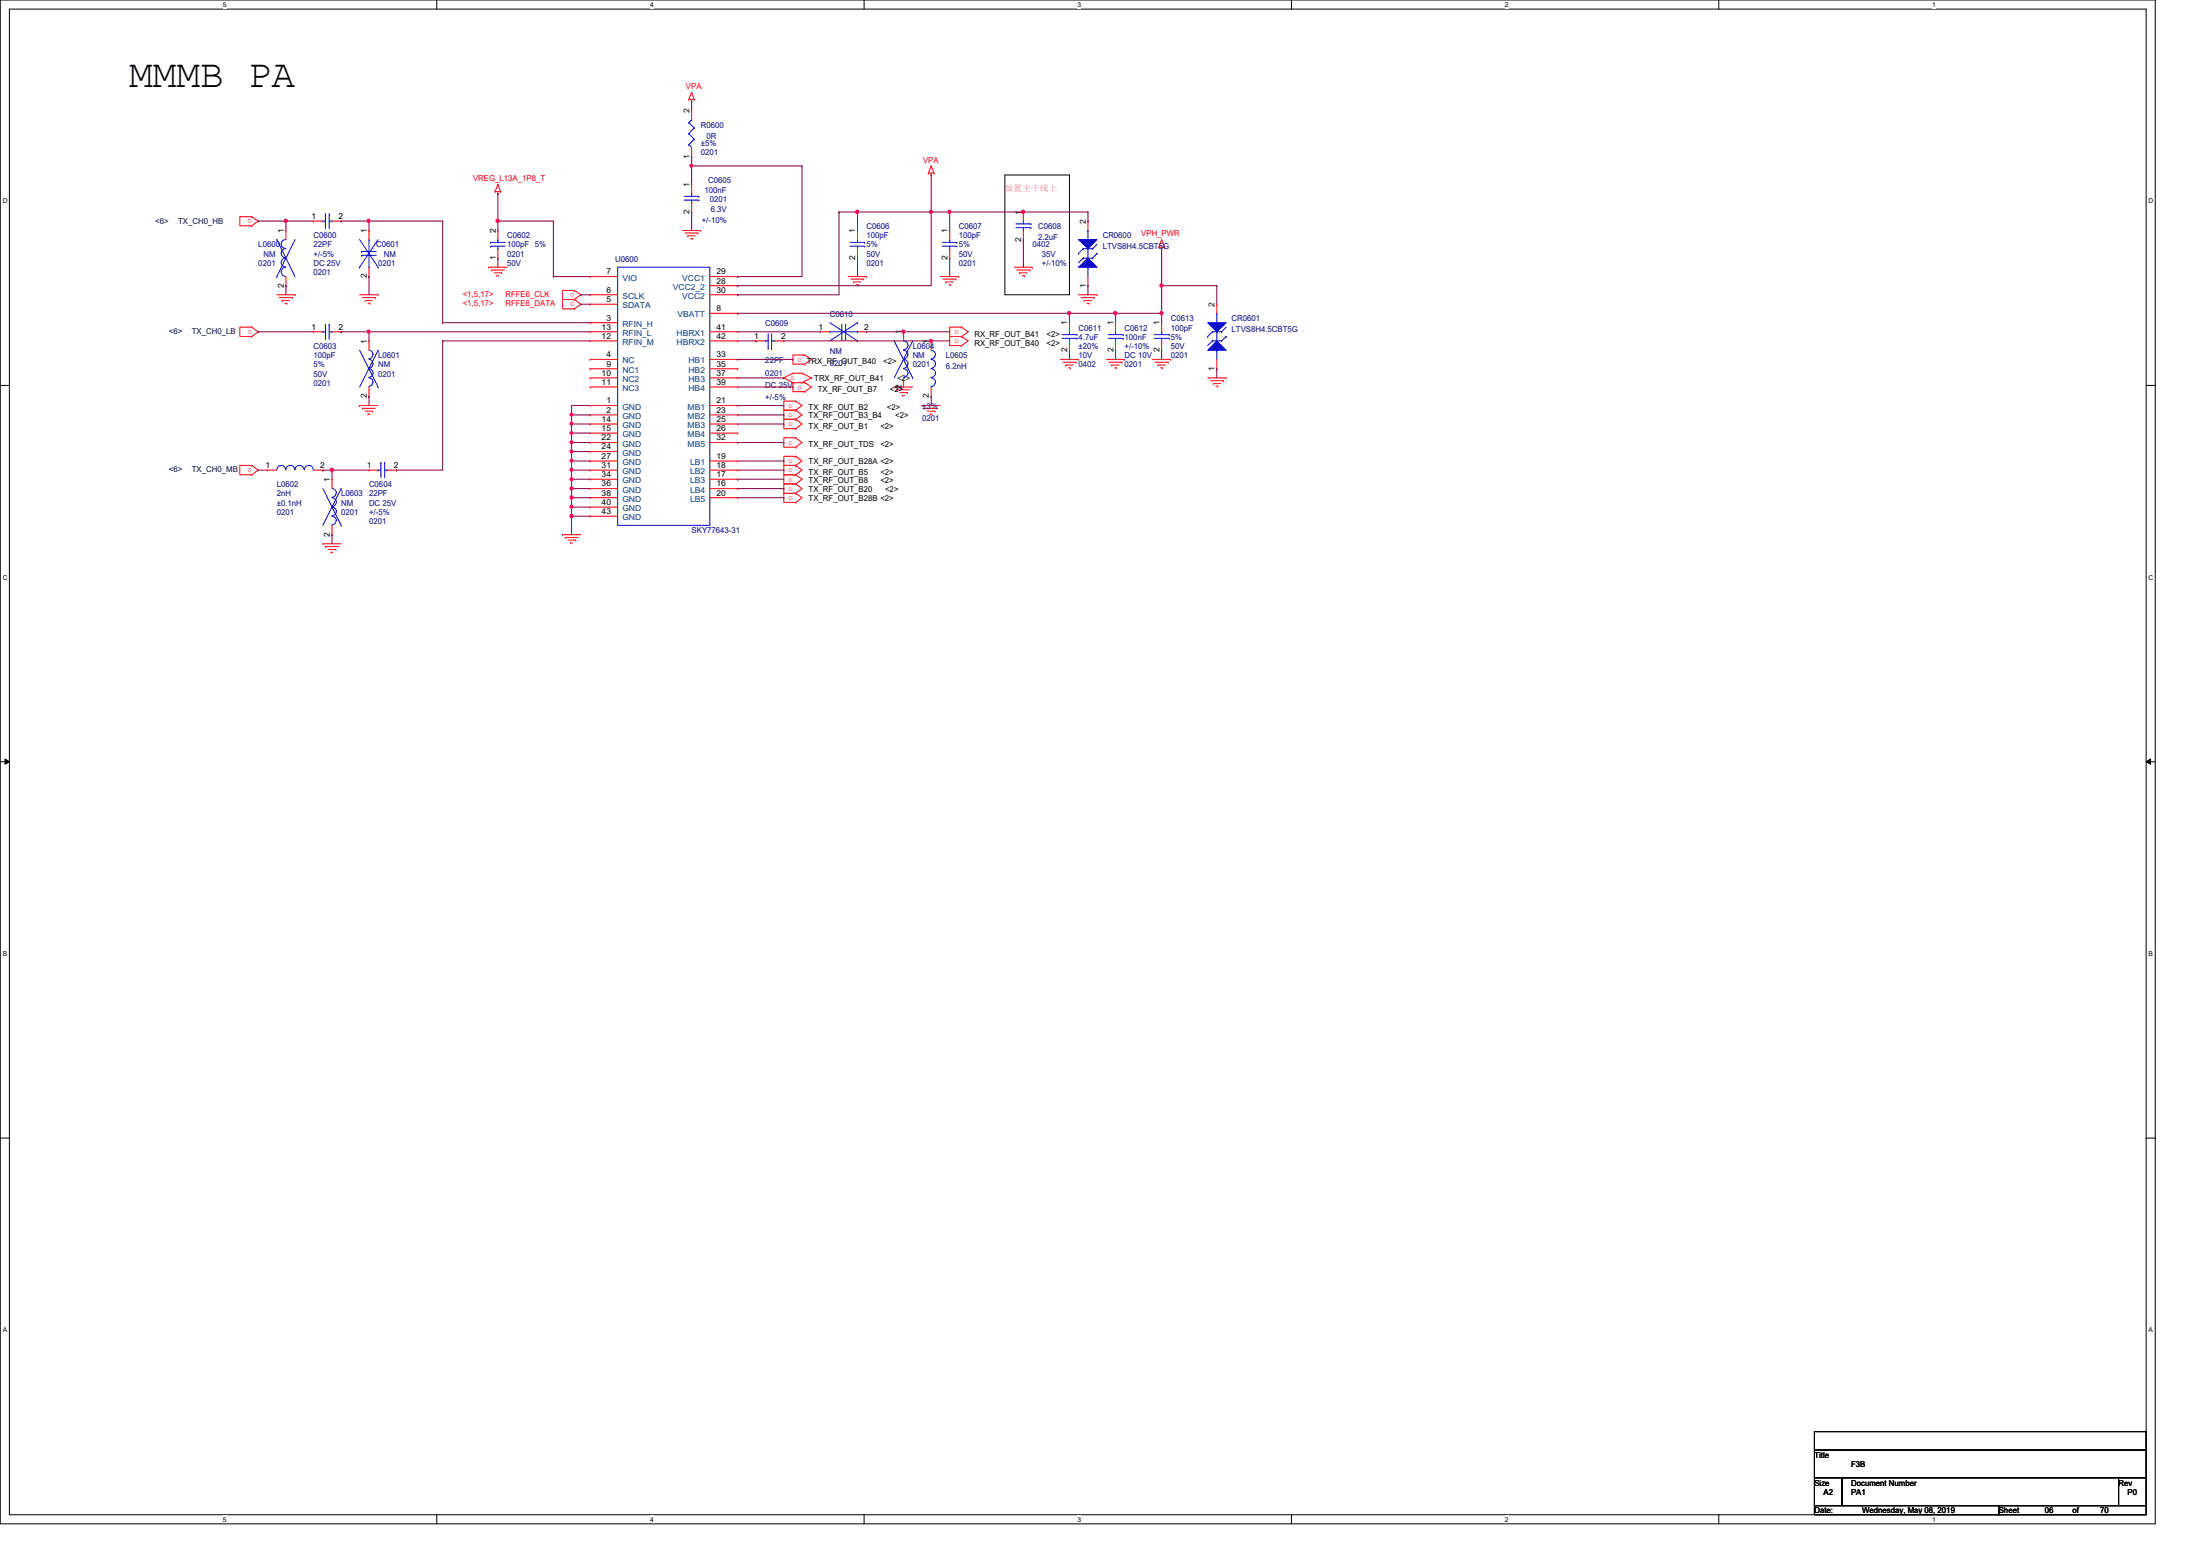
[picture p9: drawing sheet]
<svg xmlns="http://www.w3.org/2000/svg" width="297mm" height="210mm" viewBox="0 0 297 210" stroke-linecap="round" stroke-linejoin="round" font-family="sans-serif">
<path d="M0 0h291v205.7h-291zM1.3 1.2h288.5v203.3h-288.5z" fill="none" stroke="#000" stroke-width=".14"/>
<g fill="#fff">
<path d="M30.1 .1h.5v1h-.5z"/>
<path d="M30.1 204.6h.5v1h-.5z"/>
</g>
<path d="M59 0v1.2M59 204.5v1.2" fill="none" stroke="#000" stroke-width=".14"/>
<g fill="#fff">
<path d="M87.8 .1h.5v1h-.5z"/>
<path d="M87.8 204.6h.5v1h-.5z"/>
</g>
<path d="M116.7 0v1.2M116.7 204.5v1.2" fill="none" stroke="#000" stroke-width=".14"/>
<g fill="#fff">
<path d="M145.5 .1h.5v1h-.5z"/>
<path d="M145.5 204.6h.5v1h-.5z"/>
</g>
<path d="M174.4 0v1.2M174.4 204.5v1.2" fill="none" stroke="#000" stroke-width=".14"/>
<g fill="#fff">
<path d="M203.2 .1h.5v1h-.5z"/>
<path d="M203.2 204.6h.5v1h-.5z"/>
</g>
<path d="M232.1 0v1.2M232.1 204.5v1.2" fill="none" stroke="#000" stroke-width=".14"/>
<g fill="#fff">
<path d="M260.9 .1h.5v1h-.5z"/>
<path d="M260.9 204.6h.5v1h-.5z"/>
<path d="M.4 26.6h.6v1h-.6z"/>
<path d="M290.1 26.6h.6v1h-.6z"/>
<path d="M.4 77.4h.6v1h-.6z"/>
<path d="M290.1 77.4h.6v1h-.6z"/>
</g>
<path d="M0 52h1.3M289.8 52h1.2" fill="none" stroke="#000" stroke-width=".14"/>
<g fill="#fff">
<path d="M.4 128.2h.6v1h-.6z"/>
<path d="M290.1 128.2h.6v1h-.6z"/>
</g>
<path d="M0 102.8h1.3M.7 102.4l.6 .4-.6 .4zM289.8 102.8l.6-.4v.8zM289.8 102.8h1.2" fill="none" stroke="#000" stroke-width=".14"/>
<path d="M.7 102.4l.6 .4-.6 .4zM289.8 102.8l.6-.4v.8z" fill="#000"/>
<g fill="#fff">
<path d="M.4 179h.5v1h-.5z"/>
<path d="M290.1 179h.6v1h-.6z"/>
</g>
<path d="M135.7 23.6h8.7v16.2h-8.7zM0 153.6h1.3M289.8 153.6h1.2M245 193.3h44.8v2.4h-44.8zM245 195.7h44.8v3.8h-44.8zM245 199.5h3.7v3.7h-3.7zM248.7 199.5h37.3v3.7h-37.3zM286 199.5h3.8v3.7h-3.8zM245 203.2h24.9v1.3h-24.9zM269.9 203.2h19.9v1.3h-19.9z" fill="none" stroke="#000" stroke-width=".14"/>
<g fill="none" stroke="#f00" stroke-width=".14">
<path d="M93 13.4h.1M93 13.4h.7M93.4 13.7h.1M93.4 12.4h.1M93.4 13.4v.3M93.4 12.4l-.4 1M93.4 12.4l.3 1M93.7 13.4h.1M34 30.5h.1M34 29.3h.1M34 29.3h-1.6v1.2h1.6M34 29.3l.9 .5-.9 .7"/>
<path d="M37.4 39.8h2.4M39.8 39.8h.1M48.6 39.8h2.5M49.8 31.1h.1M49.8 37.3h.1M49.8 31.1v1.2M49.8 36.1v1.2M51.1 39.8h.1M66 36.1h.1M66 36.1h2.5M66.4 36.4h.1M66.4 36.4h1.7"/>
<path d="M66.7 36.8h1M66.8 25.9h.1M66.8 25.9h.8M67.1 37.2h.1M67.1 37.2h.2M67.2 26.1h.1M67.2 24.9h.1M67.2 25.9v.2M67.2 24.9l.4 1M67.2 24.9l-.4 1M67.6 25.9h.1M67.7 36.8h.1"/>
<path d="M77.6 39.2h.1M77.6 39.2h-1.7v1.2h1.7M77.6 39.2l.8 .6-.8 .6M92.1 31.1h2.5M92.5 31.5h1.7M92.9 31.8h.1M92.9 31.8h.9M93.3 32.2h.2M93.5 32.2h.1M94.2 31.5h.1M94.6 31.1h.1M114.5 37.3h2.5"/>
<path d="M114.9 37.7h1.7M115.3 38.1h.1M115.3 38.1h1M115.7 38.4h.2M115.9 38.4h.1M116.6 37.7h.1M117 37.3h.1M125.3 23.4h.1M125.3 23.4h.8M125.7 23.6h.1M125.7 22.4h.1M125.7 23.4v.2"/>
<path d="M125.7 22.4l.4 1M125.7 22.4l-.4 1M126.1 23.4h.1M127 37.3h2.5M127.3 37.7h1.8M127.7 38.1h.1M127.7 38.1h1M128.1 38.4h.3M128.4 38.4h.1M129.1 37.7h.1M129.5 37.3h.1M136.9 36.1h2.5"/>
<path d="M137.3 36.4h1.8M137.7 36.8h.1M137.7 36.8h1M138 37.2h.3M138.3 37.2h.1M139.1 36.4h.1M139.4 36.1h.1M145.6 39.8h2.5M148.1 39.8h.1M156.5 33.4h.1M156.5 33.4h.7M156.8 33.6h.1"/>
<path d="M156.8 32.3h.1M156.8 33.4v.2M156.8 32.3l.4 1.1M156.8 32.3l-.3 1.1M157.2 33.4h.1M34 45.4h.1M34 44.2h.1M34 44.2h-1.6v1.2h1.6M34 44.2l.9 .6-.9 .6M37.7 40.2h1.8M38.1 40.6h.1M38.1 40.6h1"/>
<path d="M38.5 40.9h.2M38.7 40.9h.1M39.5 40.2h.1M48.6 54.7h.1M48.6 54.7h2.5M48.9 55.1h.1M48.9 40.2h1.8M48.9 55.1h1.8M49.3 40.6h.1M49.3 40.6h1M49.3 55.5h1M49.7 55.9h.1"/>
<path d="M49.7 40.9h.2M49.7 55.9h.2M49.9 40.9h.1M50.3 55.5h.1M50.7 40.2h.1M77.6 40.4h.1M77.6 41.7h.1M77.6 40.4h-1.7v1.3h1.7M77.6 40.4l.8 .7-.8 .6M105.8 51h.1M105.8 51l1.3 .6M107.1 50.4h.1"/>
<path d="M107.1 51.6h.1M107.1 50.4l-1.3 .6M107.1 50.4h1.2M107.1 51.6h1.2M107.4 56.6h.1M107.4 57.9h.1M107.4 56.6h-1.6v1.3h1.6M107.4 55.4h.1M107.4 55.4h-1.6v1.2h1.6M107.4 59.1h.1M107.4 59.1h-1.6v1.3h1.6M107.4 54.1h.1"/>
<path d="M107.4 54.1h-1.6v1.3h1.6M107.4 56.6l.9 .6-.9 .7M107.4 55.4l.9 .6-.9 .6M107.4 59.1l.9 .6-.9 .7M107.4 54.1l.9 .6-.9 .7M108.3 50.4h.1M108.3 51.6h.1M108.3 50.4l1.3 .6M108.7 47.9h.1M108.7 49.1h.1M108.7 47.9h-1.6v1.2h1.6M108.7 51.6h.1"/>
<path d="M108.7 52.9h.1M108.7 51.6h-1.6v1.3h1.6M108.7 47.9l.9 .6-.9 .6M108.7 51.6l.9 .6-.9 .7M109.6 51h.1M109.6 51l-1.3 .6M120.7 52.2h.1M120.7 52.2h2.5M121.1 52.6h.1M121.1 52.6h1.7M121.5 53h1M121.9 53.4h.1"/>
<path d="M121.9 53.4h.2M122.5 53h.1M124.5 54.7h.1M124.5 54.7h2.5M124.8 55.1h.1M124.8 55.1h1.8M125.2 55.5h1M125.6 55.9h.1M125.6 55.9h.3M125.7 46h.1M125.7 53.5h.1M125.7 46v1.3"/>
<path d="M125.7 52.2v1.3M126.2 55.5h.1M129.8 44.2h.1M129.8 45.4h.1M129.8 44.2h-1.6v1.2h1.6M129.8 46.7h.1M129.8 45.4h-1.6v1.3h1.6M129.8 44.2l.9 .6-.9 .6M129.8 45.4l.9 .6-.9 .7M143.2 48.5h2.4M143.5 48.9h1.8M143.9 49.3h.1"/>
<path d="M143.9 49.3h1M144.3 49.7h.2M144.4 43.6h.1M144.4 47.3h.1M144.4 43.6v1.2M144.4 46v1.3M144.5 49.7h.1M145.3 48.9h.1M145.6 48.5h.1M146 40.2h1.7M146.4 40.6h.1M146.4 40.6h1"/>
<path d="M146.8 40.9h.2M147 40.9h.1M147.7 40.2h.1M149.4 48.5h2.4M149.7 48.9h1.8M150.1 49.3h.1M150.1 49.3h1M150.5 49.7h.2M150.6 43.6h.1M150.6 47.3h.1M150.6 43.6v1.2M150.6 46v1.3"/>
<path d="M150.7 49.7h.1M151.5 48.9h.1M151.8 48.5h.1M155.6 48.5h2.5M156 48.9h1.7M156.3 49.3h.1M156.3 49.3h1M156.7 49.7h.3M157 49.7h.1M157.7 48.9h.1M158.1 48.5h.1M163.1 51h2.5"/>
<path d="M163.4 51.4h1.8M163.8 51.8h.1M163.8 51.8h1M164.2 52.1h.2M164.4 52.1h.1M165.2 51.4h.1M165.6 51h.1M34 64.1h.1M34 62.8h.1M34 62.8h-1.6v1.3h1.6M34 62.8l.9 .7-.9 .6M43.6 73.4h.1"/>
<path d="M43.6 73.4h2.5M43.9 73.8h.1M43.9 73.8h1.8M44.3 74.2h1M44.7 74.5h.1M44.7 74.5h.3M44.8 64.7h.1M44.8 72.2h.1M44.8 64.7v1.3M44.8 70.9v1.3M45.3 74.2h.1M75.9 72.2h.1"/>
<path d="M75.9 72.2h2.5M76.3 72.6h.1M76.3 72.6h1.8M76.7 72.9h1M77 73.3h.1M77 73.3h.3M77.7 72.9h.1M107.4 66.6h.1M107.4 67.8h.1M107.4 66.6h-1.6v1.2h1.6M107.4 65.3h.1M107.4 65.3h-1.6v1.3h1.6"/>
<path d="M107.4 62.8h.1M107.4 64.1h.1M107.4 62.8h-1.6v1.3h1.6M107.4 60.4h.1M107.4 61.6h.1M107.4 61.6h-1.6v1.2h1.6M107.4 64.1h-1.6v1.2h1.6M107.4 66.6l.9 .6-.9 .6M107.4 65.3l.9 .7-.9 .6M107.4 62.8l.9 .7-.9 .6M107.4 61.6l.9 .6-.9 .6M107.4 64.1l.9 .6-.9 .6"/>
</g>
<g fill="none" stroke="#00f" stroke-width=".14">
<path d="M48.6 36.1h.1M48.6 32.3l2.5 3.8M48.8 34h.1M48.8 34.5h.1M48.8 34h2M48.8 34.5h2M49.8 32.3h.1M49.8 36.1h.1M49.8 32.3v1.7M49.8 34.5v1.6M51.1 36.1h.1M51.1 32.3l-2.5 3.8"/>
<path d="M125.7 47.3a.58 .58 0 0 1 .6 .5 .58 .58 0 0 1-.4 .6l-.2 .1M125.7 48.5a.61 .61 0 0 1 .6 .6 .61 .61 0 0 1-.6 .6M125.7 49.8a.59 .59 0 0 1 .6 .6 .59 .59 0 0 1-.6 .6M125.7 51a.58 .58 0 0 1 .6 .5 .58 .58 0 0 1-.4 .6l-.2 .1M143.4 45.2h2M143.4 45.7h2M144.4 44.8h.1M144.4 46h.1M144.4 44.8v.4M144.4 45.7v.3M145.4 45.2h.1M145.4 45.7h.1"/>
<path d="M149.6 45.2h2M149.6 45.7h2M150.6 44.8h.1M150.6 46h.1M150.6 44.8v.4M150.6 45.7v.3M151.6 45.2h.1M151.6 45.7h.1M43.6 66l2.5 4.9M44.8 66a.58 .58 0 0 1 .6 .4 .58 .58 0 0 1-.4 .7h-.2M44.8 67.2a.61 .61 0 0 1 .6 .6 .61 .61 0 0 1-.6 .6M44.8 68.5a.59 .59 0 0 1 .6 .6 .59 .59 0 0 1-.6 .5"/>
<path d="M44.8 69.7a.58 .58 0 0 1 .6 .5 .58 .58 0 0 1-.4 .6l-.2 .1M46.1 66h.1M46.1 70.9h.1M46.1 66l-2.5 4.9"/>
</g>
<path d="M164.3 46l1.3 1.3h-2.5z" fill="#00f"/>
<path d="M163.7 46h.1M163.7 46l-.6 .7M163.7 46h1.2M164.3 46l1.3 1.3h-2.5zM164.3 47.3h.1M164.3 44.8h.1M164.3 44.8v1.2M164.3 47.3v1.2M164.9 46h.1M165.6 45.4h.1M165.6 45.4l-.7 .6" fill="none" stroke="#00f" stroke-width=".14"/>
<path d="M163.1 43.6h2.5l-1.3 1.2z" fill="#00f"/>
<g fill="none" stroke="#00f" stroke-width=".14">
<path d="M93 19.5h.1M93 18h.1M93 16.6h.1M93 19.5l.4 .4M93 18l.7 .8M93 16.6l.7 .7M93.4 16.2h.1M93.4 16.2l-.4 .4M93.7 18.8h.1M93.7 17.3h.1M93.7 18.8l-.7 .7M93.7 17.3l-.7 .7"/>
<path d="M37.4 32.3h.1M37.4 37.3h.1M37.4 32.3l2.4 5M38.6 32.3a.59 .59 0 0 0-.6 .6 .59 .59 0 0 0 .6 .6M38.6 33.6a.61 .61 0 0 0-.6 .6 .61 .61 0 0 0 .6 .6M38.6 34.8a.59 .59 0 0 0-.6 .6 .59 .59 0 0 0 .6 .6M38.6 36.1a.61 .61 0 0 0-.6 .6 .61 .61 0 0 0 .6 .6M39.8 32.3l-2.4 5M43.6 29.8h.1M43.6 29.8h.3M43.9 28.9h.1M43.9 28.9v2"/>
<path d="M44.4 28.9h.1M44.4 28.9v2M44.4 29.8h.4M44.8 29.8h.1M66.2 33.2h.1M66.2 32.7h.1M66.2 33.2h2M66.2 32.7h2M67.2 33.6h.1M67.2 32.3h.1M67.2 32.3v.4M67.2 33.2v.4"/>
<path d="M92.4 26.5h2M92.4 27h2M93.4 26.1h.1M93.4 27.3h.1M93.4 26.1v.4M93.4 27v.3M94.4 26.5h.1M94.4 27h.1M112.1 44.8h.1M112.1 44.8h1.6M112.1 43.6l3.7 2.4M113.7 45.8h.1"/>
<path d="M113.7 43.8v2M114.2 45.8h.1M114.2 44.8h1.6M114.2 43.8v2M115.8 44.8h.1M115.8 43.6h.1M115.8 46h.1M115.8 43.6l-3.7 2.4M120.7 46l2.5 5M122 46a.61 .61 0 0 1 .6 .7 .61 .61 0 0 1-.6 .5M122 47.3a.58 .58 0 0 1 .6 .5 .58 .58 0 0 1-.4 .6l-.2 .1M122 48.5a.61 .61 0 0 1 .6 .6 .61 .61 0 0 1-.6 .6"/>
<path d="M122 49.8a.59 .59 0 0 1 .6 .6 .59 .59 0 0 1-.6 .6M123.2 46h.1M123.2 51h.1M123.2 46l-2.5 5M163.1 43.6h2.5l-1.3 1.2zM163.1 45.4h.1M163.7 44.8h.1M163.7 44.8h1.2M163.7 44.8l-.6 .6M164.3 42.3h.1M164.3 42.3v1.3M164.9 44.8h.1"/>
<path d="M165.6 44.2l-.7 .6M38.6 63.4a.59 .59 0 0 0-.7-.6 .59 .59 0 0 0-.5 .7M39.8 63.4a.59 .59 0 0 0-.6-.6 .59 .59 0 0 0-.6 .7M41.1 63.4a.61 .61 0 0 0-.7-.6 .61 .61 0 0 0-.6 .7M42.3 63.4a.59 .59 0 0 0-.6-.6 .59 .59 0 0 0-.6 .7"/>
</g>
<g fill="none" stroke="#f00" stroke-width=".14">
<path d="M93.4 14.9h.1M93.4 14.9v1.3M93.4 19.9v1.2M38.6 31.1h.1M38.6 38.6h.1M38.6 31.1v1.2M38.6 37.3v1.3M42.3 29.8h.1M42.3 29.8h1.3M44.8 29.8h1.3M46.1 29.8h.1M67.2 34.8h.1"/>
<path d="M67.2 31.1h.1M67.2 31.1v1.2M67.2 33.6v1.2M93.4 24.9h.1M93.4 28.6h.1M93.4 21.1h.1M93.4 24.9v1.2M93.4 27.3v1.3M110.8 44.8h.1M110.8 44.8h1.3M115.8 44.8h1.2M117 44.8h.1"/>
<path d="M122 44.8h.1M122 52.2h.1M122 44.8v1.2M122 51v1.2M164.3 49.8h.1M164.3 41.1h.1M164.3 41.1v1.2M164.3 48.5v1.3M36.1 63.5h.1M36.1 63.5h1.3M42.3 63.5h1.3M43.6 63.5h.1"/>
</g>
<path d="M145.6 36.1l1.3-1.3 1.2 1.3z" fill="#00f"/>
<path d="M145.6 36.1l1.3-1.3 1.2 1.3zM146.3 34.8h.1M146.3 34.8l-.7 .7M146.3 34.8h1.2M146.9 36.1h.1M146.9 33.6h.1M146.9 33.6v1.2M146.9 36.1v1.2M147.5 34.8h.1M148.1 34.2h.1M148.1 34.2l-.6 .6" fill="none" stroke="#00f" stroke-width=".14"/>
<path d="M145.6 32.3h2.5l-1.2 1.3z" fill="#00f"/>
<g fill="none" stroke="#00f" stroke-width=".14">
<path d="M83.4 36.1h12.4v34.8h-12.4zM114.8 32.7h2M114.8 33.2h2M115.8 32.3h.1M115.8 33.6h.1M115.8 32.3v.4M115.8 33.2v.4M116.8 32.7h.1M116.8 33.2h.1M127.2 32.7h2M127.2 33.2h2M128.2 32.3h.1"/>
<path d="M128.2 33.6h.1M128.2 32.3v.4M128.2 33.2v.4M129.2 32.7h.1M129.2 33.2h.1M137.2 30.2h2M137.2 30.7h2M138.2 29.8h.1M138.2 31.1h.1M138.2 29.8v.4M138.2 30.7v.4M139.2 30.2h.1"/>
<path d="M139.2 30.7h.1M145.6 32.3h2.5l-1.2 1.3zM145.6 34.2h.1M146.3 33.6h.1M146.3 33.6h1.2M146.3 33.6l-.7 .6M146.9 31.1h.1M146.9 31.1v1.2M147.5 33.6h.1M148.1 33l-.6 .6M43.6 44.8h.1M43.6 44.8h.3"/>
<path d="M43.9 43.8h.1M43.9 43.8v2M44.4 43.8h.1M44.4 43.8v2M44.4 44.8h.4M44.8 44.8h.1M48.6 47.3l2.5 4.9M49.8 47.3a.57 .57 0 0 1 .6 .6 .67 .67 0 0 1-.6 .5M49.8 48.5a.59 .59 0 0 1 .6 .6 .59 .59 0 0 1-.6 .6M49.8 49.8a.57 .57 0 0 1 .6 .6 .57 .57 0 0 1-.6 .5M49.8 51a.57 .57 0 0 1 .6 .6 .67 .67 0 0 1-.6 .6M51.1 47.3h.1"/>
<path d="M51.1 52.2h.1M51.1 47.3l-2.5 4.9M103.3 46h.1M103.3 46h.4M103.7 47h.1M103.7 45v2M104.2 47h.1M104.2 45v2M104.2 46h.4M104.6 46h.1M155.8 45.2h2.1M155.8 45.7h2.1"/>
<path d="M156.8 44.8h.1M156.8 46h.1M156.8 44.8v.4M156.8 45.7v.3M157.9 45.2h.1M157.9 45.7h.1M51.1 63.5h.1M51.1 63.5h.3M51.4 62.4h.1M51.4 62.4v2.1M51.9 62.4h.1M51.9 62.4v2.1"/>
<path d="M51.9 63.5h.4M52.3 63.5h.1"/>
</g>
<g fill="none" stroke="#f00" stroke-width=".14">
<path d="M79.7 39.8h.1M79.7 37.3h.1M79.7 39.8h3.7M79.7 37.3h3.7M95.8 39.8h3.8M95.8 37.3h3.8M95.8 38.6h3.8M99.6 37.3h.1M99.6 38.6h.1M99.6 39.8h.1M115.8 31.1h.1M115.8 34.8h.1"/>
<path d="M115.8 31.1v1.2M115.8 33.6v1.2M128.2 31.1h.1M128.2 34.8h.1M128.2 31.1v1.2M128.2 33.6v1.2M138.2 28.6h.1M138.2 32.3h.1M138.2 28.6v1.2M138.2 31.1v1.2M146.9 38.6h.1M146.9 29.8h.1"/>
<path d="M146.9 29.8v1.3M146.9 37.3v1.3M42.3 44.8h.1M42.3 44.8h1.3M44.8 44.8h1.3M46.1 44.8h.1M49.8 46h.1M49.8 53.5h.1M49.8 46v1.3M49.8 52.2v1.3M79.7 54.7h.1M79.7 56h.1"/>
<path d="M79.7 57.2h.1M79.7 58.5h.1M79.7 59.7h.1M79.7 43.6h.1M79.7 48.5h.1M79.7 41.1h.1M79.7 49.8h.1M79.7 51h.1M79.7 52.2h.1M79.7 46h.1M79.7 44.8h.1M79.7 46h3.7"/>
<path d="M79.7 44.8h3.7M79.7 54.7h3.7M79.7 56h3.7M79.7 57.2h3.7M79.7 58.5h3.7M79.7 59.7h3.7M79.7 43.6h3.7M79.7 48.5h3.7M79.7 41.1h3.7M79.7 49.8h3.7M79.7 51h3.7M79.7 52.2h3.7"/>
<path d="M95.8 46h3.8M95.8 44.8h3.8M95.8 54.7h3.8M95.8 56h3.8M95.8 57.2h3.8M95.8 58.5h3.8M95.8 59.7h3.8M95.8 48.5h3.8M95.8 42.3h3.8M95.8 49.8h3.8M95.8 51h3.8M95.8 52.2h3.8"/>
<path d="M99.6 44.8h.1M99.6 42.3h.1M99.6 54.7h.1M99.6 58.5h.1M99.6 56h.1M99.6 57.2h.1M99.6 59.7h.1M99.6 48.5h.1M99.6 49.8h.1M99.6 51h.1M99.6 52.2h.1M99.6 46h.1"/>
<path d="M102.1 46h.1M102.1 46h1.2M104.6 46h1.2M105.8 46h.1M156.8 43.6h.1M156.8 47.3h.1M156.8 43.6v1.2M156.8 46v1.3M49.8 63.5h.1M49.8 63.5h1.3M52.3 63.5h1.2M53.5 63.5h.1"/>
<path d="M79.7 61h.1M79.7 62.2h.1M79.7 63.5h.1M79.7 66h.1M79.7 67.2h.1M79.7 68.5h.1M79.7 64.7h.1M79.7 69.7h.1M79.7 63.5h3.7M79.7 61h3.7M79.7 62.2h3.7M79.7 66h3.7"/>
<path d="M79.7 67.2h3.7M79.7 68.5h3.7M79.7 64.7h3.7M79.7 69.7h3.7M95.8 63.5h3.8M95.8 62.2h3.8M95.8 66h3.8M95.8 67.2h3.8M95.8 64.7h3.8M99.6 66h.1M99.6 64.7h.1M99.6 63.5h.1"/>
<path d="M99.6 62.2h.1M99.6 67.2h.1"/>
</g>
<path d="M138.2 28.6h8.7M146.9 38.6h.1M146.9 28.6h.1M146.9 38.6v1.2" fill="none" stroke="#800040" stroke-width=".14"/>
<path d="M138 28.4h.3l.1 .2-.1 .1-.2 .1-.1-.1z" fill-rule="evenodd" fill="#f0f"/>
<path d="M138 28.4h.3l.1 .2-.1 .1-.2 .1-.1-.1z" fill="none" stroke="#f0f" stroke-width=".14"/>
<g fill="none" stroke="#800040" stroke-width=".14">
<path d="M146.9 29.8h.1M146.9 28.6v1.2M99.6 44.8h11.2M99.6 46h2.5M102.1 46h.1M105.8 46h19.9M110.8 44.8h.1M117 44.8h5M122 44.8h.1M125.7 53.5h.1M125.7 46h.1M125.7 53.5v1.2"/>
<path d="M99.6 63.5h6.2M105.8 63.5h.1"/>
</g>
<path d="M125.5 45.9h.4v.1v.2h-.2h-.2z" fill-rule="evenodd" fill="#f0f"/>
<path d="M125.5 45.9h.4v.1v.2h-.2h-.2z" fill="none" stroke="#f0f" stroke-width=".14"/>
<path d="M93.4 21.1h.1M93.4 21.1v1.3" fill="none" stroke="#800040" stroke-width=".14"/>
<path d="M93.2 22.2h.3l.1 .2-.1 .1-.2 .1-.1-.1z" fill-rule="evenodd" fill="#f0f"/>
<path d="M93.2 22.2h.3l.1 .2-.1 .1-.2 .1-.1-.1z" fill="none" stroke="#f0f" stroke-width=".14"/>
<path d="M128.2 28.6h.1M128.2 28.6h10" fill="none" stroke="#800040" stroke-width=".14"/>
<path d="M128 28.4h.4v.2v.1l-.2 .1-.2-.1z" fill-rule="evenodd" fill="#f0f"/>
<path d="M128 28.4h.4v.2v.1l-.2 .1-.2-.1z" fill="none" stroke="#f0f" stroke-width=".14"/>
<path d="M67.2 26.1h.1M67.2 26.1v3.7M138.2 32.3h.1M138.2 32.3v3.8M156.8 38.6h.1M156.8 38.6h7.5M156.8 38.6v3.7M164.3 38.6h.1M164.3 38.6v2.5M156.8 42.3h.1M164.3 49.8h.1M164.3 49.8v1.2" fill="none" stroke="#800040" stroke-width=".14"/>
<path d="M156.6 38.4h.4l.1 .1-.1 .2-.2 .1-.2-.1z" fill-rule="evenodd" fill="#f0f"/>
<path d="M156.6 38.4h.4l.1 .1-.1 .2-.2 .1-.2-.1z" fill="none" stroke="#f0f" stroke-width=".14"/>
<path d="M156.6 42.1h.4l.1 .1-.1 .2-.2 .1-.2-.1z" fill-rule="evenodd" fill="#f0f"/>
<path d="M156.6 42.1h.4l.1 .1-.1 .2-.2 .1-.2-.1z" fill="none" stroke="#f0f" stroke-width=".14"/>
<path d="M34.9 29.8h.1M34.9 29.8h7.4M38.6 38.6h.1M38.6 29.8h.1M38.6 29.8v1.3M38.6 38.6v1.2M46.1 29.8h.1M46.1 29.8h3.7" fill="none" stroke="#800040" stroke-width=".14"/>
<path d="M38.4 29.6h.3l.1 .2-.1 .2-.1 .1-.2-.1z" fill-rule="evenodd" fill="#f0f"/>
<path d="M38.4 29.6h.3l.1 .2-.1 .2-.1 .1-.2-.1z" fill="none" stroke="#f0f" stroke-width=".14"/>
<path d="M49.8 37.3h.1M49.8 29.8h.1M49.8 29.8v1.3M49.8 37.3v2.5M49.8 29.8h10M59.8 29.8h.1M59.8 29.8v13.8" fill="none" stroke="#800040" stroke-width=".14"/>
<path d="M49.6 29.6h.3l.1 .2-.1 .2-.1 .1-.2-.1z" fill-rule="evenodd" fill="#f0f"/>
<path d="M49.6 29.6h.3l.1 .2-.1 .2-.1 .1-.2-.1z" fill="none" stroke="#f0f" stroke-width=".14"/>
<g fill="none" stroke="#800040" stroke-width=".14">
<path d="M156.8 38.6h.1M156.8 33.6v5M59.8 43.6h.1M59.8 46h.1M59.8 43.6h19.9M59.8 46v17.5h-6.3M34.9 63.5h.1M34.9 63.5h1.2M43.6 63.5h.1M43.6 63.5h6.2M44.8 72.2h.1M44.8 63.5h.1"/>
<path d="M44.8 63.5v1.2M44.8 72.2v1.2M53.5 63.5h.1"/>
</g>
<path d="M44.6 63.3h.4v.1v.2l-.2 .1-.2-.1z" fill-rule="evenodd" fill="#f0f"/>
<path d="M44.6 63.3h.4v.1v.2l-.2 .1-.2-.1z" fill="none" stroke="#f0f" stroke-width=".14"/>
<path d="M49.8 44.8h.1M49.8 44.8h29.9" fill="none" stroke="#800040" stroke-width=".14"/>
<path d="M49.6 44.6h.3l.1 .1-.1 .2-.1 .1-.2-.1z" fill-rule="evenodd" fill="#f0f"/>
<path d="M49.6 44.6h.3l.1 .1-.1 .2-.1 .1-.2-.1z" fill="none" stroke="#f0f" stroke-width=".14"/>
<g fill="none" stroke="#800040" stroke-width=".14">
<path d="M67.2 29.8h.1M67.2 34.8h.1M67.2 29.8v1.3M67.2 34.8v1.3M67.2 29.8h7.5M74.7 37.3h.1M74.7 37.3h5M34.9 44.8h.1M34.9 44.8h7.4M46.1 44.8h.1M46.1 44.8h3.7M49.8 44.8h.1"/>
<path d="M49.8 53.5h.1M49.8 44.8v1.2M49.8 53.5v1.2"/>
</g>
<path d="M67 29.6h.4v.2v.2l-.2 .1-.2-.1z" fill-rule="evenodd" fill="#f0f"/>
<path d="M67 29.6h.4v.2v.2l-.2 .1-.2-.1z" fill="none" stroke="#f0f" stroke-width=".14"/>
<g fill="none" stroke="#800040" stroke-width=".14">
<path d="M74.7 29.8h.1M74.7 29.8v7.5M78.4 39.8h.1M78.4 39.8h1.3M59.8 46h.1M59.8 46h19.9M77.2 59.7h.1M77.2 59.7v2.5M77.2 59.7h2.5M78.4 41.1h.1M78.4 41.1h1.3M77.2 61h.1"/>
<path d="M77.2 61h2.5"/>
</g>
<path d="M77 62h.3l.1 .2-.1 .1-.1 .1-.2-.1z" fill-rule="evenodd" fill="#f0f"/>
<path d="M77 62h.3l.1 .2-.1 .1-.1 .1-.2-.1z" fill="none" stroke="#f0f" stroke-width=".14"/>
<path d="M77 60.8h.3l.1 .1-.1 .2-.1 .1-.2-.1z" fill-rule="evenodd" fill="#f0f"/>
<path d="M77 60.8h.3l.1 .1-.1 .2-.1 .1-.2-.1z" fill="none" stroke="#f0f" stroke-width=".14"/>
<path d="M77.2 62.2h.1M77.2 62.2h2.5M77.2 62.2v1.3" fill="none" stroke="#800040" stroke-width=".14"/>
<path d="M77 63.3h.3l.1 .1-.1 .2-.1 .1-.2-.1z" fill-rule="evenodd" fill="#f0f"/>
<path d="M77 63.3h.3l.1 .1-.1 .2-.1 .1-.2-.1z" fill="none" stroke="#f0f" stroke-width=".14"/>
<path d="M77.2 63.5h.1M77.2 64.7h.1M77.2 63.5h2.5M77.2 63.5v2.5M77.2 64.7h2.5" fill="none" stroke="#800040" stroke-width=".14"/>
<path d="M77 65.8h.3l.1 .1-.1 .2-.1 .1-.2-.1z" fill-rule="evenodd" fill="#f0f"/>
<path d="M77 65.8h.3l.1 .1-.1 .2-.1 .1-.2-.1z" fill="none" stroke="#f0f" stroke-width=".14"/>
<path d="M77 64.5h.3l.1 .2-.1 .1-.1 .1-.2-.1z" fill-rule="evenodd" fill="#f0f"/>
<path d="M77 64.5h.3l.1 .2-.1 .1-.1 .1-.2-.1z" fill="none" stroke="#f0f" stroke-width=".14"/>
<path d="M77.2 66h.1M77.2 67.2h.1M77.2 66h2.5M77.2 66v1.2M77.2 67.2h2.5" fill="none" stroke="#800040" stroke-width=".14"/>
<path d="M77 67h.3l.1 .1-.1 .2-.1 .1-.2-.1z" fill-rule="evenodd" fill="#f0f"/>
<path d="M77 67h.3l.1 .1-.1 .2-.1 .1-.2-.1z" fill="none" stroke="#f0f" stroke-width=".14"/>
<path d="M77.2 67.2h.1M77.2 68.5h.1M77.2 67.2v1.3M77.2 68.5h2.5" fill="none" stroke="#800040" stroke-width=".14"/>
<path d="M77 68.3h.3l.1 .1-.1 .1-.1 .1-.2-.1z" fill-rule="evenodd" fill="#f0f"/>
<path d="M77 68.3h.3l.1 .1-.1 .1-.1 .1-.2-.1z" fill="none" stroke="#f0f" stroke-width=".14"/>
<path d="M77.2 68.5h.1M77.2 68.5v1.2" fill="none" stroke="#800040" stroke-width=".14"/>
<path d="M77 69.5h.3l.1 .1-.1 .2-.1 .1-.2-.1z" fill-rule="evenodd" fill="#f0f"/>
<path d="M77 69.5h.3l.1 .1-.1 .2-.1 .1-.2-.1z" fill="none" stroke="#f0f" stroke-width=".14"/>
<path d="M77.2 58.5h.1M77.2 58.5v1.2M77.2 58.5h2.5M77.2 69.7h.1M77.2 69.7h2.5M77.2 69.7v2.5" fill="none" stroke="#800040" stroke-width=".14"/>
<path d="M77 59.5h.3l.1 .2-.1 .2h-.1h-.2z" fill-rule="evenodd" fill="#f0f"/>
<path d="M77 59.5h.3l.1 .2-.1 .2h-.1h-.2z" fill="none" stroke="#f0f" stroke-width=".14"/>
<path d="M77 58.3h.3l.1 .2-.1 .1-.1 .1-.2-.1z" fill-rule="evenodd" fill="#f0f"/>
<path d="M77 58.3h.3l.1 .2-.1 .1-.1 .1-.2-.1z" fill="none" stroke="#f0f" stroke-width=".14"/>
<path d="M77.2 57.2h.1M77.2 56h.1M77.2 57.2h2.5M77.2 56v2.5M77.2 56h2.5" fill="none" stroke="#800040" stroke-width=".14"/>
<path d="M77 57h.3l.1 .2-.1 .2h-.1h-.2z" fill-rule="evenodd" fill="#f0f"/>
<path d="M77 57h.3l.1 .2-.1 .2h-.1h-.2z" fill="none" stroke="#f0f" stroke-width=".14"/>
<path d="M77 55.8h.3l.1 .2-.1 .1-.1 .1-.2-.1z" fill-rule="evenodd" fill="#f0f"/>
<path d="M77 55.8h.3l.1 .2-.1 .1-.1 .1-.2-.1z" fill="none" stroke="#f0f" stroke-width=".14"/>
<path d="M77.2 54.7h.1M77.2 54.7h2.5M77.2 54.7v1.3M99.6 42.3h.1M99.6 42.3h57.2M144.4 42.3h.1M144.4 42.3v1.3M150.6 42.3h.1" fill="none" stroke="#800040" stroke-width=".14"/>
<path d="M150.4 42.1h.4v.1v.2l-.2 .1-.2-.1z" fill-rule="evenodd" fill="#f0f"/>
<path d="M150.4 42.1h.4v.1v.2l-.2 .1-.2-.1z" fill="none" stroke="#f0f" stroke-width=".14"/>
<path d="M144.2 42.1h.3l.1 .1-.1 .2-.1 .1-.2-.1z" fill-rule="evenodd" fill="#f0f"/>
<path d="M144.2 42.1h.3l.1 .1-.1 .2-.1 .1-.2-.1z" fill="none" stroke="#f0f" stroke-width=".14"/>
<g fill="none" stroke="#800040" stroke-width=".14">
<path d="M93.4 13.7h.1M93.4 13.7v1.2M93.4 28.6h.1M93.4 22.4h.1M93.4 22.4v2.5M93.4 28.6v2.5M99.6 37.3h.1M99.6 39.8h.1M99.6 38.6h.1M99.6 38.6h26.1M108.3 22.4h.1M108.3 22.4v14.9h-8.7"/>
<path d="M113.3 28.6h.1M113.3 28.6v11.2h-13.7M113.3 28.6h12.4M115.8 28.6h.1M115.8 34.8h.1M115.8 28.6v2.5M115.8 34.8v2.5M144.4 47.3h.1M144.4 47.3v1.2M150.6 47.3h.1M150.6 42.3h.1M150.6 42.3v1.3"/>
<path d="M150.6 47.3v1.2M156.8 42.3h.1M156.8 47.3h.1M156.8 42.3v1.3M156.8 47.3v1.2"/>
</g>
<path d="M115.6 28.4h.3l.1 .2-.1 .1-.2 .1-.1-.1z" fill-rule="evenodd" fill="#f0f"/>
<path d="M115.6 28.4h.3l.1 .2-.1 .1-.2 .1-.1-.1z" fill="none" stroke="#f0f" stroke-width=".14"/>
<path d="M125.7 28.6h.1M125.7 23.6h.1M125.7 23.6v15" fill="none" stroke="#800040" stroke-width=".14"/>
<path d="M125.5 28.4h.4v.2v.1l-.2 .1-.2-.1z" fill-rule="evenodd" fill="#f0f"/>
<path d="M125.5 28.4h.4v.2v.1l-.2 .1-.2-.1z" fill="none" stroke="#f0f" stroke-width=".14"/>
<g fill="none" stroke="#800040" stroke-width=".14">
<path d="M93.4 22.4h.1M93.4 22.4h14.9M125.7 28.6h.1M125.7 28.6h2.5M128.2 34.8h.1M128.2 28.6h.1M128.2 28.6v2.5M128.2 34.8v2.5M99.6 48.5h7.5M99.6 52.2h7.5M99.6 51h6.2M105.8 51h.1"/>
<path d="M107.1 48.5h.1M107.1 52.2h.1M122 44.8h.1M122 44.8h6.2M125.7 46h.1M125.7 46h2.5M99.6 64.7h.1M99.6 64.7h6.2"/>
</g>
<path d="M121.8 44.6h.3l.1 .1-.1 .2-.1 .1-.2-.1z" fill-rule="evenodd" fill="#f0f"/>
<path d="M121.8 44.6h.3l.1 .1-.1 .2-.1 .1-.2-.1z" fill="none" stroke="#f0f" stroke-width=".14"/>
<g fill="none" stroke="#800040" stroke-width=".14">
<path d="M99.6 59.7h6.2M99.6 56h6.2M99.6 57.2h6.2M99.6 54.7h6.2M105.8 59.7h.1M105.8 56h.1M105.8 57.2h.1M105.8 54.7h.1M99.6 67.2h6.2M99.6 62.2h6.2M99.6 66h6.2M105.8 67.2h.1"/>
<path d="M105.8 62.2h.1M105.8 66h.1"/>
</g>
<path d="M138 28.4h.3l.1 .2-.1 .1-.2 .1-.1-.1z" fill-rule="evenodd" fill="#f0f"/>
<path d="M138 28.4h.3l.1 .2-.1 .1-.2 .1-.1-.1z" fill="none" stroke="#f0f" stroke-width=".14"/>
<path d="M125.5 45.9h.4v.1v.2h-.2h-.2z" fill-rule="evenodd" fill="#f0f"/>
<path d="M125.5 45.9h.4v.1v.2h-.2h-.2z" fill="none" stroke="#f0f" stroke-width=".14"/>
<path d="M93.2 22.2h.3l.1 .2-.1 .1-.2 .1-.1-.1z" fill-rule="evenodd" fill="#f0f"/>
<path d="M93.2 22.2h.3l.1 .2-.1 .1-.2 .1-.1-.1z" fill="none" stroke="#f0f" stroke-width=".14"/>
<path d="M128 28.4h.4v.2v.1l-.2 .1-.2-.1z" fill-rule="evenodd" fill="#f0f"/>
<path d="M128 28.4h.4v.2v.1l-.2 .1-.2-.1z" fill="none" stroke="#f0f" stroke-width=".14"/>
<path d="M156.6 38.4h.4l.1 .1-.1 .2-.2 .1-.2-.1z" fill-rule="evenodd" fill="#f0f"/>
<path d="M156.6 38.4h.4l.1 .1-.1 .2-.2 .1-.2-.1z" fill="none" stroke="#f0f" stroke-width=".14"/>
<path d="M156.6 42.1h.4l.1 .1-.1 .2-.2 .1-.2-.1z" fill-rule="evenodd" fill="#f0f"/>
<path d="M156.6 42.1h.4l.1 .1-.1 .2-.2 .1-.2-.1z" fill="none" stroke="#f0f" stroke-width=".14"/>
<path d="M38.4 29.6h.3l.1 .2-.1 .2-.1 .1-.2-.1z" fill-rule="evenodd" fill="#f0f"/>
<path d="M38.4 29.6h.3l.1 .2-.1 .2-.1 .1-.2-.1z" fill="none" stroke="#f0f" stroke-width=".14"/>
<path d="M49.6 29.6h.3l.1 .2-.1 .2-.1 .1-.2-.1z" fill-rule="evenodd" fill="#f0f"/>
<path d="M49.6 29.6h.3l.1 .2-.1 .2-.1 .1-.2-.1z" fill="none" stroke="#f0f" stroke-width=".14"/>
<path d="M44.6 63.3h.4v.1v.2l-.2 .1-.2-.1z" fill-rule="evenodd" fill="#f0f"/>
<path d="M44.6 63.3h.4v.1v.2l-.2 .1-.2-.1z" fill="none" stroke="#f0f" stroke-width=".14"/>
<path d="M49.6 44.6h.3l.1 .1-.1 .2-.1 .1-.2-.1z" fill-rule="evenodd" fill="#f0f"/>
<path d="M49.6 44.6h.3l.1 .1-.1 .2-.1 .1-.2-.1z" fill="none" stroke="#f0f" stroke-width=".14"/>
<path d="M67 29.6h.4v.2v.2l-.2 .1-.2-.1z" fill-rule="evenodd" fill="#f0f"/>
<path d="M67 29.6h.4v.2v.2l-.2 .1-.2-.1z" fill="none" stroke="#f0f" stroke-width=".14"/>
<path d="M77 62h.3l.1 .2-.1 .1-.1 .1-.2-.1z" fill-rule="evenodd" fill="#f0f"/>
<path d="M77 62h.3l.1 .2-.1 .1-.1 .1-.2-.1z" fill="none" stroke="#f0f" stroke-width=".14"/>
<path d="M77 60.8h.3l.1 .1-.1 .2-.1 .1-.2-.1z" fill-rule="evenodd" fill="#f0f"/>
<path d="M77 60.8h.3l.1 .1-.1 .2-.1 .1-.2-.1z" fill="none" stroke="#f0f" stroke-width=".14"/>
<path d="M77 63.3h.3l.1 .1-.1 .2-.1 .1-.2-.1z" fill-rule="evenodd" fill="#f0f"/>
<path d="M77 63.3h.3l.1 .1-.1 .2-.1 .1-.2-.1z" fill="none" stroke="#f0f" stroke-width=".14"/>
<path d="M77 65.8h.3l.1 .1-.1 .2-.1 .1-.2-.1z" fill-rule="evenodd" fill="#f0f"/>
<path d="M77 65.8h.3l.1 .1-.1 .2-.1 .1-.2-.1z" fill="none" stroke="#f0f" stroke-width=".14"/>
<path d="M77 64.5h.3l.1 .2-.1 .1-.1 .1-.2-.1z" fill-rule="evenodd" fill="#f0f"/>
<path d="M77 64.5h.3l.1 .2-.1 .1-.1 .1-.2-.1z" fill="none" stroke="#f0f" stroke-width=".14"/>
<path d="M77 67h.3l.1 .1-.1 .2-.1 .1-.2-.1z" fill-rule="evenodd" fill="#f0f"/>
<path d="M77 67h.3l.1 .1-.1 .2-.1 .1-.2-.1z" fill="none" stroke="#f0f" stroke-width=".14"/>
<path d="M77 68.3h.3l.1 .1-.1 .1-.1 .1-.2-.1z" fill-rule="evenodd" fill="#f0f"/>
<path d="M77 68.3h.3l.1 .1-.1 .1-.1 .1-.2-.1z" fill="none" stroke="#f0f" stroke-width=".14"/>
<path d="M77 69.5h.3l.1 .1-.1 .2-.1 .1-.2-.1z" fill-rule="evenodd" fill="#f0f"/>
<path d="M77 69.5h.3l.1 .1-.1 .2-.1 .1-.2-.1z" fill="none" stroke="#f0f" stroke-width=".14"/>
<path d="M77 59.5h.3l.1 .2-.1 .2h-.1h-.2z" fill-rule="evenodd" fill="#f0f"/>
<path d="M77 59.5h.3l.1 .2-.1 .2h-.1h-.2z" fill="none" stroke="#f0f" stroke-width=".14"/>
<path d="M77 58.3h.3l.1 .2-.1 .1-.1 .1-.2-.1z" fill-rule="evenodd" fill="#f0f"/>
<path d="M77 58.3h.3l.1 .2-.1 .1-.1 .1-.2-.1z" fill="none" stroke="#f0f" stroke-width=".14"/>
<path d="M77 57h.3l.1 .2-.1 .2h-.1h-.2z" fill-rule="evenodd" fill="#f0f"/>
<path d="M77 57h.3l.1 .2-.1 .2h-.1h-.2z" fill="none" stroke="#f0f" stroke-width=".14"/>
<path d="M77 55.8h.3l.1 .2-.1 .1-.1 .1-.2-.1z" fill-rule="evenodd" fill="#f0f"/>
<path d="M77 55.8h.3l.1 .2-.1 .1-.1 .1-.2-.1z" fill="none" stroke="#f0f" stroke-width=".14"/>
<path d="M150.4 42.1h.4v.1v.2l-.2 .1-.2-.1z" fill-rule="evenodd" fill="#f0f"/>
<path d="M150.4 42.1h.4v.1v.2l-.2 .1-.2-.1z" fill="none" stroke="#f0f" stroke-width=".14"/>
<path d="M144.2 42.1h.3l.1 .1-.1 .2-.1 .1-.2-.1z" fill-rule="evenodd" fill="#f0f"/>
<path d="M144.2 42.1h.3l.1 .1-.1 .2-.1 .1-.2-.1z" fill="none" stroke="#f0f" stroke-width=".14"/>
<path d="M115.6 28.4h.3l.1 .2-.1 .1-.2 .1-.1-.1z" fill-rule="evenodd" fill="#f0f"/>
<path d="M115.6 28.4h.3l.1 .2-.1 .1-.2 .1-.1-.1z" fill="none" stroke="#f0f" stroke-width=".14"/>
<path d="M125.5 28.4h.4v.2v.1l-.2 .1-.2-.1z" fill-rule="evenodd" fill="#f0f"/>
<path d="M125.5 28.4h.4v.2v.1l-.2 .1-.2-.1z" fill="none" stroke="#f0f" stroke-width=".14"/>
<path d="M121.8 44.6h.3l.1 .1-.1 .2-.1 .1-.2-.1z" fill-rule="evenodd" fill="#f0f"/>
<path d="M121.8 44.6h.3l.1 .1-.1 .2-.1 .1-.2-.1z" fill="none" stroke="#f0f" stroke-width=".14"/>
<text font-size="5.3" x="17.4" y="11.7">MMMB PA</text>
<g font-size="1.1" fill="#f00">
<text x="92.6" y="12">VPA</text>
<text x="124.6" y="22">VPA</text>
<text x="34" y="29.5" transform="rotate(180 34 29.5)">o</text>
<text x="63.9" y="24.4">VREG_L13A_1P8_T</text>
<text x="154.1" y="31.9">VPH_PWR</text>
<text x="62.5" y="40.1">&lt;1,5,17&gt;</text>
<text x="62.5" y="41.4">&lt;1,5,17&gt;</text>
<text x="68.2" y="40.1">RFFE6_CLK</text>
<text x="68.2" y="41.4">RFFE6_DATA</text>
<text x="77.6" y="39.5" transform="rotate(180 77.6 39.5)">o</text>
<text x="77.6" y="40.8" transform="rotate(180 77.6 40.8)">o</text>
<text x="34" y="44.5" transform="rotate(180 34 44.5)">o</text>
<text x="128.9" y="45.1">o</text>
<text x="128.9" y="46.4">o</text>
<text x="106.7" y="51.3">o</text>
<text x="107.7" y="48.9">o</text>
<text x="106.4" y="57.5">o</text>
<text x="106.4" y="56.3">o</text>
<text x="106.4" y="55.1">o</text>
<text x="34" y="63.2" transform="rotate(180 34 63.2)">o</text>
<text x="106.4" y="63.8">o</text>
<text x="106.4" y="60">o</text>
<text x="106.4" y="62.5">o</text>
<text x="106.4" y="65">o</text>
<text x="106.4" y="67.5">o</text>
<text x="106.4" y="66.3">o</text>
</g>
<g font-size="1.1">
<text x="93.1" y="15.3" transform="rotate(-90 93.1 15.3)">2</text>
<text x="93.1" y="21.4" transform="rotate(-90 93.1 21.4)">1</text>
<text x="42.1" y="29.5">1</text>
<text x="45.7" y="29.5">2</text>
<text x="93.1" y="28.9" transform="rotate(-90 93.1 28.9)">2</text>
<text x="93.1" y="25.2" transform="rotate(-90 93.1 25.2)">1</text>
<text x="137.9" y="29" transform="rotate(-90 137.9 29)">1</text>
<text x="38.3" y="31.5" transform="rotate(-90 38.3 31.5)">1</text>
<text x="49.5" y="31.5" transform="rotate(-90 49.5 31.5)">1</text>
<text x="66.9" y="35.1" transform="rotate(-90 66.9 35.1)">1</text>
<text x="66.9" y="31.5" transform="rotate(-90 66.9 31.5)">2</text>
<text x="115.5" y="35.1" transform="rotate(-90 115.5 35.1)">2</text>
<text x="115.5" y="31.5" transform="rotate(-90 115.5 31.5)">1</text>
<text x="127.9" y="35.1" transform="rotate(-90 127.9 35.1)">2</text>
<text x="127.9" y="31.5" transform="rotate(-90 127.9 31.5)">1</text>
<text x="137.9" y="32.6" transform="rotate(-90 137.9 32.6)">2</text>
<text x="146.6" y="30.2" transform="rotate(-90 146.6 30.2)">2</text>
<text x="38.3" y="38.9" transform="rotate(-90 38.3 38.9)">2</text>
<text x="49.5" y="37.6" transform="rotate(-90 49.5 37.6)">2</text>
<text x="81.9" y="40.8">5</text>
<text x="81.9" y="39.5">6</text>
<text x="81.9" y="37">7</text>
<text x="96.7" y="42">8</text>
<text x="96.7" y="37">29</text>
<text x="96.7" y="38.3">28</text>
<text x="96.7" y="39.5">30</text>
<text x="146.6" y="38.9" transform="rotate(-90 146.6 38.9)">1</text>
<text x="164" y="41.4" transform="rotate(-90 164 41.4)">2</text>
<text x="42.1" y="44.5">1</text>
<text x="45.7" y="44.5">2</text>
<text x="49.5" y="46.4" transform="rotate(-90 49.5 46.4)">1</text>
<text x="81.2" y="45.7">12</text>
<text x="81.2" y="44.5">13</text>
<text x="81.9" y="43.3">3</text>
<text x="96.7" y="44.5">41</text>
<text x="96.7" y="45.7">42</text>
<text x="101.8" y="45.7">1</text>
<text x="105.4" y="45.7">2</text>
<text x="110.5" y="44.5">1</text>
<text x="116.7" y="44.5">2</text>
<text x="121.7" y="45.1" transform="rotate(-90 121.7 45.1)">1</text>
<text x="125.4" y="46.4" transform="rotate(-90 125.4 46.4)">1</text>
<text x="131.6" y="45.5">RX_RF_OUT_B41</text>
<text x="131.6" y="46.7">RX_RF_OUT_B40</text>
<text x="141.3" y="45.5">&lt;2&gt;</text>
<text x="141.3" y="46.7">&lt;2&gt;</text>
<text x="144.1" y="47.5" transform="rotate(-90 144.1 47.5)">2</text>
<text x="144.1" y="43.9" transform="rotate(-90 144.1 43.9)">1</text>
<text x="150.3" y="47.5" transform="rotate(-90 150.3 47.5)">2</text>
<text x="150.3" y="43.9" transform="rotate(-90 150.3 43.9)">1</text>
<text x="156.5" y="47.5" transform="rotate(-90 156.5 47.5)">2</text>
<text x="156.5" y="43.9" transform="rotate(-90 156.5 43.9)">1</text>
<text x="49.5" y="53.8" transform="rotate(-90 49.5 53.8)">2</text>
<text x="81.2" y="50.7">10</text>
<text x="81.2" y="51.9">11</text>
<text x="81.9" y="48.2">4</text>
<text x="81.9" y="49.5">9</text>
<text x="96.7" y="48.2">33</text>
<text x="96.7" y="49.5">35</text>
<text x="96.7" y="50.7">37</text>
<text x="96.7" y="51.9">39</text>
<text x="108.9" y="49.2">TRX_RF_OUT_B40</text>
<text x="109.9" y="51.4">TRX_RF_OUT_B41</text>
<text x="110.4" y="53">TX_RF_OUT_B7</text>
<text x="119.2" y="49.2">&lt;2&gt;</text>
<text x="120.1" y="53">&lt;2&gt;</text>
<text x="121.1" y="51.4">&lt;2&gt;</text>
<text x="121.7" y="52.5" transform="rotate(-90 121.7 52.5)">2</text>
<text x="125.4" y="53.8" transform="rotate(-90 125.4 53.8)">2</text>
<text x="164" y="50" transform="rotate(-90 164 50)">1</text>
<text x="81.2" y="56.9">14</text>
<text x="81.2" y="58.2">15</text>
<text x="81.2" y="59.4">22</text>
<text x="81.9" y="54.4">1</text>
<text x="81.9" y="55.7">2</text>
<text x="96.7" y="54.4">21</text>
<text x="96.7" y="58.2">26</text>
<text x="96.7" y="55.7">23</text>
<text x="96.7" y="56.9">25</text>
<text x="96.7" y="59.4">32</text>
<text x="109.2" y="57.9">TX_RF_OUT_B1</text>
<text x="109.2" y="56.4">TX_RF_OUT_B3_B4</text>
<text x="109.2" y="55.3">TX_RF_OUT_B2</text>
<text x="118.9" y="57.9">&lt;2&gt;</text>
<text x="119.8" y="55.3">&lt;2&gt;</text>
<text x="120.9" y="56.4">&lt;2&gt;</text>
<text x="35.9" y="63.2">1</text>
<text x="43.2" y="63.2">2</text>
<text x="44.5" y="65.1" transform="rotate(-90 44.5 65.1)">1</text>
<text x="49.5" y="63.2">1</text>
<text x="53.2" y="63.2">2</text>
<text x="81.2" y="60.7">24</text>
<text x="81.2" y="61.9">27</text>
<text x="81.2" y="63.2">31</text>
<text x="81.2" y="65.7">36</text>
<text x="81.2" y="64.4">34</text>
<text x="96.7" y="65.7">16</text>
<text x="96.7" y="64.4">17</text>
<text x="96.7" y="63.2">18</text>
<text x="96.7" y="61.9">19</text>
<text x="109.2" y="64.1">TX_RF_OUT_B5</text>
<text x="109.2" y="60.3">TX_RF_OUT_TDS</text>
<text x="109.2" y="62.7">TX_RF_OUT_B28A &lt;2&gt;</text>
<text x="109.2" y="65.2">TX_RF_OUT_B8</text>
<text x="118.9" y="64.1">&lt;2&gt;</text>
<text x="118.9" y="65.2">&lt;2&gt;</text>
<text x="118.9" y="60.3">&lt;2&gt;</text>
<text x="81.2" y="66.9">38</text>
<text x="81.2" y="68.2">40</text>
<text x="81.2" y="69.4">43</text>
<text x="96.7" y="66.9">20</text>
<text x="109.2" y="67.6">TX_RF_OUT_B28B &lt;2&gt;</text>
<text x="109.2" y="66.4">TX_RF_OUT_B20</text>
<text x="119.5" y="66.4">&lt;2&gt;</text>
<text x="44.5" y="72.4" transform="rotate(-90 44.5 72.4)">2</text>
<text x="245" y="196.8">Title</text>
<text x="245" y="200.5">Size</text>
<text x="246.2" y="201.8">A2</text>
<text x="249.9" y="200.5">Document Number</text>
<text x="249.9" y="201.8">PA1</text>
<text x="249.9" y="198.1">F3B</text>
<text x="286" y="200.5">Rev</text>
<text x="287.3" y="201.8">P0</text>
<text x="245" y="204.3">Date:</text>
<text x="251.4" y="204.3">Wednesday, May 08, 2019</text>
<text x="269.9" y="204.3">Sheet</text>
<text x="276.1" y="204.3">06</text>
<text x="279.8" y="204.3">of</text>
<text x="283.5" y="204.3">70</text>
</g>
<g font-size="1.1" fill="#000080">
<text x="94.6" y="17.2">R0600</text>
<text x="94.6" y="19.7">±5%</text>
<text x="94.6" y="21">0201</text>
<text x="95.4" y="18.7">0R</text>
<text x="95.1" y="26.1">100nF</text>
<text x="95.6" y="24.7">C0605</text>
<text x="95.8" y="27.3">0201</text>
<text x="96" y="28.7">6.3V</text>
<text x="34.9" y="33.4">L0600</text>
<text x="34.9" y="35.9">0201</text>
<text x="35.6" y="34.6">NM</text>
<text x="42.3" y="32.2">C0600</text>
<text x="42.3" y="33.4">22PF</text>
<text x="42.3" y="35.9">DC 25V</text>
<text x="42.3" y="34.6">+/-5%</text>
<text x="50.8" y="33.4">C0601</text>
<text x="51.1" y="35.9">0201</text>
<text x="51.8" y="34.6">NM</text>
<text x="68.5" y="32.2">C0602</text>
<text x="68.5" y="33.4">100pF 5%</text>
<text x="68.5" y="34.6">0201</text>
<text x="68.5" y="35.9">50V</text>
<text x="83.1" y="35.4">U0600</text>
<text x="94.7" y="30.1">+/-10%</text>
<text x="117" y="30.9">C0606</text>
<text x="117" y="32.2">100pF</text>
<text x="117" y="35.9">0201</text>
<text x="117" y="34.6">50V</text>
<text x="117" y="33.4">5%</text>
<text x="129.5" y="30.9">C0607</text>
<text x="129.5" y="32.2">100pF</text>
<text x="129.5" y="35.9">0201</text>
<text x="129.5" y="34.6">50V</text>
<text x="129.5" y="33.4">5%</text>
<text x="139.4" y="33.4">0402</text>
<text x="140.2" y="30.9">C0608</text>
<text x="140.2" y="32.4">2.2uF</text>
<text x="140.7" y="34.6">35V</text>
<text x="140.7" y="35.9">+/-10%</text>
<text x="148.9" y="32.2">CR0600</text>
<text x="148.9" y="33.7">LTVS8H4.5CBT5G</text>
<text x="42.3" y="37.1">0201</text>
<text x="42.3" y="47.1">C0603</text>
<text x="103.3" y="44">C0609</text>
<text x="112.1" y="42.8">C0610</text>
<text x="112.1" y="47.8">NM</text>
<text x="123.2" y="47.1">L0604</text>
<text x="145.6" y="44.6">C0611</text>
<text x="145.6" y="45.8">4.7uF</text>
<text x="145.6" y="47.1">±20%</text>
<text x="151.8" y="44.6">C0612</text>
<text x="151.8" y="45.8">100nF</text>
<text x="151.8" y="47.1">+/-10%</text>
<text x="158.1" y="43.3">C0613</text>
<text x="158.1" y="44.6">100pF</text>
<text x="158.1" y="47.1">50V</text>
<text x="158.1" y="45.8">5%</text>
<text x="166.3" y="43.3">CR0601</text>
<text x="166.3" y="44.8">LTVS8H4.5CBT5G</text>
<text x="42.3" y="48.3">100pF</text>
<text x="42.3" y="52.1">0201</text>
<text x="42.3" y="50.8">50V</text>
<text x="42.3" y="49.6">5%</text>
<text x="51.1" y="48.3">L0601</text>
<text x="51.1" y="49.6">NM</text>
<text x="51.1" y="50.8">0201</text>
<text x="103.3" y="49.1">22PF</text>
<text x="103.3" y="50.7">0201</text>
<text x="103.3" y="52.3">DC 25V o</text>
<text x="103.3" y="53.9">+/-5%</text>
<text x="112.1" y="49.4">0201</text>
<text x="123.2" y="48.3">NM</text>
<text x="123.2" y="49.6">0201</text>
<text x="127.7" y="48.3">L0605</text>
<text x="127.7" y="49.8">6.2nH</text>
<text x="145.6" y="49.6">0402</text>
<text x="145.6" y="48.3">10V</text>
<text x="151.8" y="49.6">0201</text>
<text x="151.8" y="48.3">DC 10V</text>
<text x="158.1" y="48.3">0201</text>
<text x="124.5" y="55.2">±3%</text>
<text x="124.5" y="56.8">0201</text>
<text x="37.4" y="65.7">L0602</text>
<text x="49.8" y="65.7">C0604</text>
<text x="37.4" y="67">2nH</text>
<text x="37.4" y="68.2">±0.1nH</text>
<text x="37.4" y="69.5">0201</text>
<text x="46.1" y="67">L0603</text>
<text x="46.1" y="68.2">NM</text>
<text x="46.1" y="69.5">0201</text>
<text x="49.8" y="67">22PF</text>
<text x="49.8" y="70.7">0201</text>
<text x="49.8" y="68.2">DC 25V</text>
<text x="49.8" y="69.5">+/-5%</text>
<text x="93.4" y="72">SKY77643-31</text>
</g>
<text font-size="1.1" fill="#f0f" x="135.7" y="25.8">放放是放分放</text>
<g font-size="1.1" fill="#000040">
<text x="21" y="30.2">&lt;6&gt;</text>
<text x="24" y="30.2">TX_CH0_HB</text>
<text x="22.8" y="45.1">&lt;6&gt;</text>
<text x="25.9" y="45.1">TX_CH0_LB</text>
<text x="22.8" y="63.8">&lt;6&gt;</text>
<text x="25.9" y="63.8">TX_CH0_MB</text>
</g>
<g font-size="1.1" fill="#004080">
<text x="84" y="41.6">SDATA</text>
<text x="84" y="40.3">SCLK</text>
<text x="84" y="37.9">VIO</text>
<text x="90.8" y="39.1">VCC2_2</text>
<text x="92.1" y="37.9">VCC1</text>
<text x="92.1" y="40.3">VCC2</text>
<text x="84" y="44.1">RFIN_H</text>
<text x="84" y="46.6">RFIN_M</text>
<text x="84" y="45.3">RFIN_L</text>
<text x="91.4" y="45.3">HBRX1</text>
<text x="91.4" y="46.6">HBRX2</text>
<text x="91.5" y="42.8">VBATT</text>
<text x="84" y="49.1">NC</text>
<text x="84" y="50.3">NC1</text>
<text x="84" y="51.6">NC2</text>
<text x="84" y="52.8">NC3</text>
<text x="93" y="49.1">HB1</text>
<text x="93" y="50.3">HB2</text>
<text x="93" y="51.6">HB3</text>
<text x="93" y="52.8">HB4</text>
<text x="84" y="55.3">GND</text>
<text x="84" y="56.6">GND</text>
<text x="84" y="57.8">GND</text>
<text x="84" y="59">GND</text>
<text x="92.8" y="55.3">MB1</text>
<text x="92.8" y="59">MB4</text>
<text x="92.8" y="56.6">MB2</text>
<text x="92.8" y="57.8">MB3</text>
<text x="84" y="60.3">GND</text>
<text x="84" y="61.5">GND</text>
<text x="84" y="62.8">GND</text>
<text x="84" y="64">GND</text>
<text x="84" y="65.2">GND</text>
<text x="92.8" y="60.3">MB5</text>
<text x="93.2" y="65.2">LB3</text>
<text x="93.2" y="64">LB2</text>
<text x="93.2" y="62.8">LB1</text>
<text x="84" y="66.5">GND</text>
<text x="84" y="67.7">GND</text>
<text x="84" y="69">GND</text>
<text x="84" y="70.2">GND</text>
<text x="93.2" y="66.5">LB4</text>
<text x="93.2" y="67.7">LB5</text>
</g>
<g font-size=".9">
<text x="30.1" y=".9">5</text>
<text x="87.8" y=".9">4</text>
<text x="145.5" y=".9">3</text>
<text x="203.2" y=".9">2</text>
<text x="260.9" y=".9">1</text>
<text x=".4" y="27.4">D</text>
<text x="290.1" y="27.4">D</text>
<text x=".4" y="78.2">C</text>
<text x="290.1" y="78.2">C</text>
<text x=".4" y="129">B</text>
<text x="290.1" y="129">B</text>
<text x=".4" y="179.8">A</text>
<text x="290.1" y="179.8">A</text>
<text x="30.1" y="205.4">5</text>
<text x="87.8" y="205.4">4</text>
<text x="145.5" y="205.4">3</text>
<text x="203.2" y="205.4">2</text>
<text x="260.9" y="205.4">1</text>
</g>
</svg>
